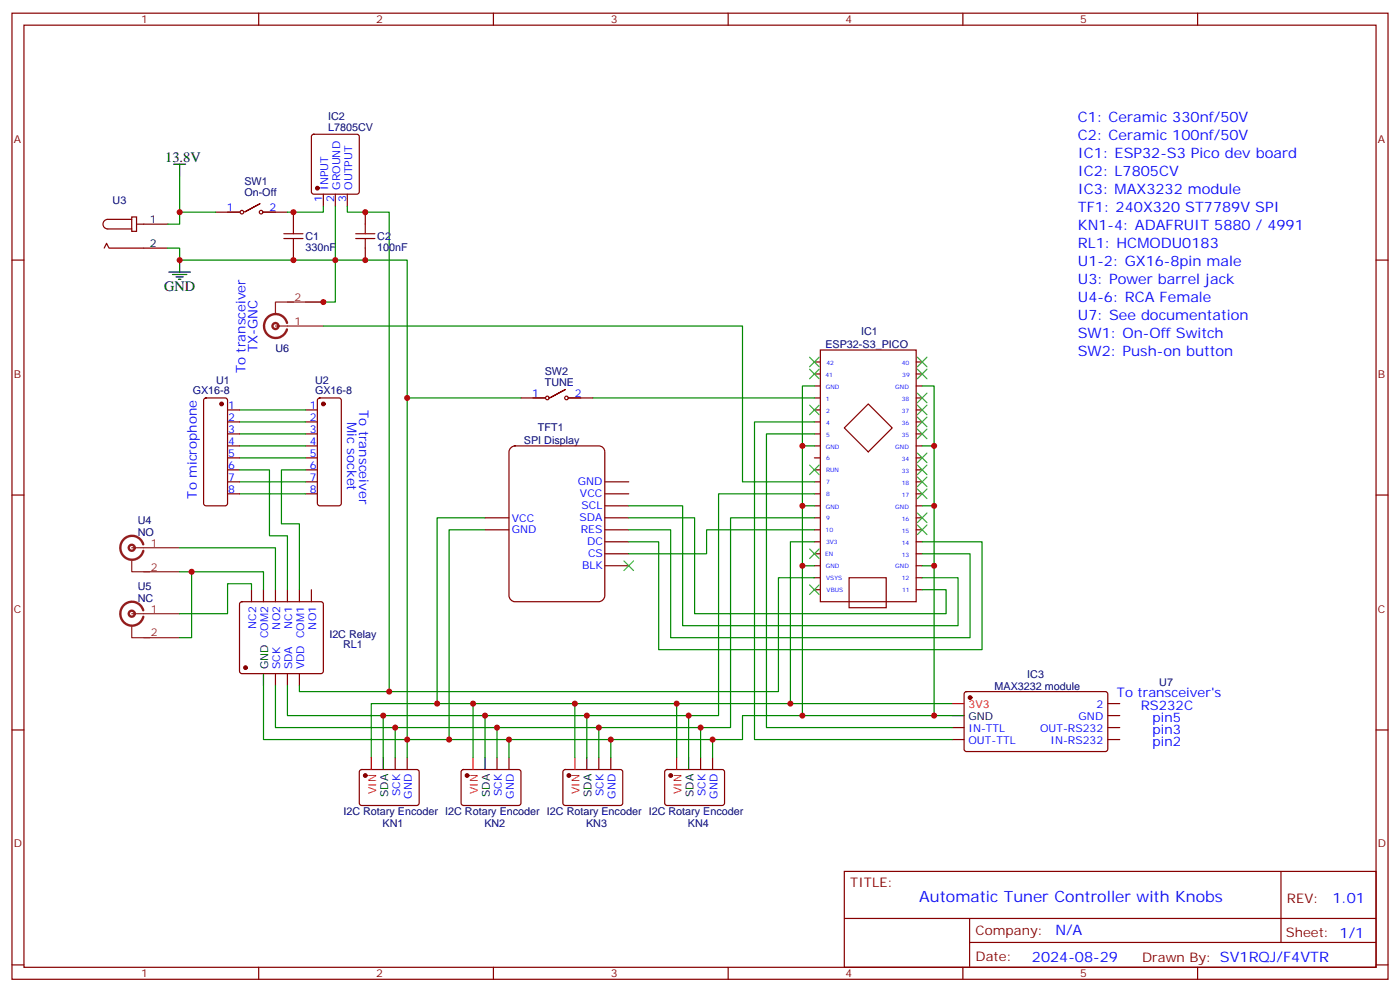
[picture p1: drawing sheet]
<svg xmlns="http://www.w3.org/2000/svg" width="412mm" height="292mm" viewBox="0 0 412 292" stroke-linecap="round" stroke-linejoin="round" font-family="sans-serif">
<g fill="none" stroke="#870000" stroke-width=".35">
<path d="M3.5 3.9h405.4v284.3h-405.4zM7.1 7.4h398.2v277.3h-398.2zM76.2 3.9v3.5M145.3 3.9v3.5M214.5 3.9v3.5M283.6 3.9v3.5M352.8 3.9v3.5M92 39.7l.4-.2h12.7l.5 .2 .2 .5v16.2l-.2 .5-.5 .2h-12.7l-.5-.2-.2-.5v-16.2zM76.6 60l-4.6 2.4 4.6-2.4M95.2 57.1v3.6M98.8 57.1v3.6M102.3 57.1v3.6"/>
<path d="M3.5 76.6h3.6M30.7 73l.7-1.4 .7 1.4h17.3M38.8 63.9h1.4v4.2h-1.4zM38.8 64.6h-7.1a1.41 1.41 0 0 0-1.4 1.4 1.41 1.41 0 0 0 1.4 1.4h7.1M40.2 66h9.2M63.5 62.4h7.1M77.6 62.4h7.1M86.4 62.4v3.6M86.4 73v3.6M107.6 62.4v3.6M107.6 73v3.6M405.3 76.6h3.6"/>
<path d="M60.2 117.3l.5-.2h5.6l.5 .2 .2 .5v30.4l-.2 .5-.5 .2h-5.6l-.5-.3-.2-.4v-30.4zM93.7 117.3l.5-.2h5.6l.5 .2 .2 .5v30.4l-.2 .5-.5 .2h-5.6l-.5-.3-.2-.4v-30.4zM153.5 117.1h7M166.5 114.7l-4.6 2.4 4.6-2.4M167.6 117.1h7M239.9 117.1h1.8M239.9 113.6h1.8M239.9 110.1h1.8M239.9 106.5h1.8M241.7 103h28.2v74.1h-28.2zM269.9 117.1h1.7M269.9 113.6h1.7"/>
<path d="M269.9 110.1h1.7M269.9 106.5h1.7M67 120.6h3.6M67 124.2h3.6M67 127.7h3.6M67 131.2h3.6M67 134.8h3.6M67 138.3h3.6M90 120.6h3.5M90 124.2h3.5M90 127.7h3.5M90 131.2h3.5"/>
<path d="M90 134.8h3.5M90 138.3h3.5M150.5 131.8l1.2-.6h24.7a1.76 1.76 0 0 1 1.8 1.8v42.3a1.89 1.89 0 0 1-1.8 1.8h-24.7a1.89 1.89 0 0 1-1.8-1.8v-42.3zM239.9 120.6h1.8M239.9 124.2h1.8M239.9 127.7h1.8M239.9 131.2h1.8M239.9 134.8h1.8M239.9 138.3h1.8M248.7 125.9l7.1-7 7 7-7 7.1zM269.9 120.6h1.7M269.9 124.2h1.7"/>
<path d="M269.9 127.7h1.7M269.9 131.2h1.7M269.9 134.8h1.7M269.9 138.3h1.7M3.5 145.7h3.6M67 141.8h3.6M67 145.3h3.6M90 141.8h3.5M90 145.3h3.5M142.9 152.4h7M142.9 155.9h7M178.2 141.8h7"/>
<path d="M178.2 145.3h7M178.2 152.4h7M178.2 155.9h7M178.2 159.5h7M178.2 148.9h7M239.9 141.8h1.8M239.9 145.3h1.8M239.9 152.4h1.8M239.9 155.9h1.8M239.9 159.5h1.8M239.9 148.9h1.8M269.9 141.8h1.7"/>
<path d="M269.9 145.3h1.7M269.9 152.4h1.7M269.9 155.9h1.7M269.9 159.5h1.7M269.9 148.9h1.7M405.3 145.7h3.6M70.8 177.3l.5-.2h23.2l.5 .2 .2 .5v19.8l-.2 .5-.5 .2h-23.2l-.5-.3-.2-.4v-19.8zM74.1 173.6v3.5M77.6 173.6v3.5M81.1 173.6v3.5M84.7 173.6v3.5M88.2 173.6v3.5"/>
<path d="M91.7 173.6v3.5M178.2 166.5h7M178.2 163h7M239.9 166.5h1.8M239.9 163h1.8M239.9 173.6h1.8M239.9 170h1.8M250.1 170h11v8.9h-11zM269.9 166.5h1.7M269.9 163h1.7M269.9 173.6h1.7M269.9 170h1.7"/>
<path d="M81.1 198.3v3.5M84.7 198.3v3.5M88.2 198.3v3.5M3.5 214.8h3.6M280.5 217.7h3.5M280.5 214.1h3.5M284.2 203.8l.5-.2h41.2l.4 .7v16.5l-.7 .4-41.2-.1-.4-.6v-16.2zM326.3 217.7h3.5M326.3 214.1h3.5M326.3 210.6h3.5M326.3 207.1h3.5M405.3 214.8h3.6"/>
<path d="M106.1 226.7l.4-.2h16.5l.5 .7-.1 9.4-.6 .5-16.5-.1-.5-.6v-9.2zM116.4 223v3.5M119.9 223v3.5M136.1 226.7l.4-.2h16.5l.5 .7-.1 9.4-.6 .5-16.5-.1-.5-.6v-9.2zM146.4 223v3.5M149.9 223v3.5M166 226.7l.5-.2h16.5l.4 .7v9.4l-.7 .5-16.5-.1-.4-.6v-9.2zM176.4 223v3.5M179.9 223v3.5M196 226.7l.5-.2h16.5l.4 .7v9.4l-.7 .5-16.5-.1-.4-.6v-9.2zM206.4 223v3.5M209.9 223v3.5"/>
<path d="M248.7 256.5h156.6v28.2h-156.6zM377.3 256.5v20.9M248.7 270.3h156.5M285.6 277.4h119.6M285.6 270.3v14.1M3.5 284h3.6M76.2 284.7v3.5M145.3 284.7v3.5M214.5 284.7v3.5M283.6 284.7v3.5M352.8 284.7v3.5M405.3 284h3.6"/>
<circle cx="71.3" cy="62.4" r=".53"/>
<circle cx="76.9" cy="62.4" r=".53"/>
<circle cx="161.2" cy="117.1" r=".53"/>
<circle cx="166.9" cy="117.1" r=".53"/>
</g>
<g fill="none" stroke="#000" stroke-width=".35">
<path d="M51.2 48.3h3.5M52.9 48.3v3.6M52.9 76.6v3.5M49.7 80.1h6.4M50.8 80.8h4.2M51.9 81.5h2.1M52.6 82.2h.7M77.6 198.3v3.5M280.5 210.6h3.5M112.9 223v3.5M142.9 223v3.5M172.9 223v3.5"/>
<path d="M202.8 223v3.5"/>
</g>
<g fill="none" stroke="#008700" stroke-width=".35">
<path d="M52.9 51.9v10.5h10.6M49.4 73h3.5v3.6h67v146.4M52.9 62.4v3.6h-3.5M95.2 60.7v1.7h-10.5M98.8 60.7v28.2h-8.8M102.3 60.7v1.7h12.4v141.2h-26.5v-1.8M95.2 96h123.5v45.8h21.2M119.9 117.1h33.6M174.6 117.1h65.3M239.9 113.6h-3.5v97M271.6 113.6h3.6v97M70.6 138.3h8.8v19.4h5.3v15.9"/>
<path d="M70.6 120.6h19.4M70.6 124.2h19.4M70.6 127.7h19.4M70.6 131.2h19.4M70.6 134.8h19.4M90 138.3h-7.1v15.9h5.3v19.4M236.4 131.2h3.5M239.9 124.2h-17.7v93.5h58.3M239.9 127.7h-14.1v86.4h54.7M271.6 131.2h3.6M70.6 141.8h19.4M70.6 145.3h19.4"/>
<path d="M142.9 155.9h-10.6v61.8M142.9 152.4h-14.1v54.7M185.2 152.4h19.4v28.2h74.1v-7h-7.1M185.2 148.9h15.9v35.2h81.1v-14.1h-10.6M185.2 155.9h12.4v31.8h88.2v-24.7h-14.2M185.2 159.5h8.8v31.7h95.3v-31.7h-17.7M236.4 148.9h3.5M239.9 159.5h-7.1v47.6M239.9 155.9h-31.8v7.1h-22.9M239.9 145.3h-28.2v65.3h-8.9M239.9 152.4h-24.7v61.7h-8.8M271.6 148.9h3.6"/>
<path d="M52.9 161.2h28.2v12.4M52.9 168.3h24.7v5.3M56.4 168.3v19.4h-3.5M74.1 173.6v-1.8h-7.1v8.8h-14.1M236.4 166.5h3.5M239.9 170h-10.6v33.6h-114.6M271.6 166.5h3.6M77.6 201.8v15.9h54.7M81.1 201.8v12.3h125.3v8.9M84.7 201.8v8.8h118.1v12.4M112.9 210.6v12.4M116.4 214.1v8.9"/>
<path d="M139.3 207.1v15.9M142.9 210.6v12.4M146.4 214.1v8.9M149.9 217.7v5.3M169.3 207.1v15.9M172.9 210.6v12.4M176.4 214.1v8.9M179.9 217.7v5.3M199.3 207.1v15.9M209.9 217.7v5.3M280.5 207.1h-171.1v15.9M280.5 210.6h-61.8v7.1h-86.4"/>
</g>
<g fill="#870000" stroke="#870000" stroke-width=".35">
<circle cx="93.5" cy="55.4" r=".53"/>
<circle cx="95.2" cy="118.9" r=".53"/>
<circle cx="65.3" cy="118.9" r=".53"/>
<circle cx="285.7" cy="205.3" r=".53"/>
<circle cx="167.6" cy="228.2" r=".53"/>
<circle cx="197.6" cy="228.2" r=".53"/>
<circle cx="72.3" cy="196.5" r=".53"/>
<circle cx="107.6" cy="228.2" r=".53"/>
<circle cx="137.6" cy="228.2" r=".53"/>
</g>
<path d="M280.5 207.1h3.5M109.4 223v3.5M139.3 223v3.5M169.3 223v3.5M199.3 223v3.5" fill="none" stroke="#f00" stroke-width=".35"/>
<path d="M83.6 68.8h5.7M83.6 70.2h5.7M86.4 66v2.8M86.4 70.2v2.8M104.8 68.8h5.6M104.8 70.2h5.6M107.6 66v2.8M107.6 70.2v2.8" fill="none" stroke="#a10000" stroke-width=".35"/>
<g fill="none" stroke="#8c2424" stroke-width=".71">
<path d="M84.6 95a3.4 3.4 0 0 0-5.3-1.9 3.4 3.4 0 0 0-.1 5.6 3.4 3.4 0 0 0 5.3-1.7M42.2 160.2a3.4 3.4 0 0 0-5.3-1.8 3.4 3.4 0 0 0 0 5.7 3.4 3.4 0 0 0 5.3-2M42.2 179.6a3.4 3.4 0 0 0-5.3-1.8 3.4 3.4 0 0 0 0 5.7 3.4 3.4 0 0 0 5.3-2"/>
<circle cx="81.1" cy="96" r=".88"/>
<circle cx="38.8" cy="161.2" r=".88"/>
<circle cx="38.8" cy="180.6" r=".88"/>
</g>
<path d="M81.1 96h14.1M84.7 88.9h10.5M86.4 88.9h-5.3v3.5M38.8 164.7v3.6h5.3M38.8 161.2h14.1M42.3 168.3h10.6M38.8 184.1v3.6h5.3M38.8 180.6h14.1M42.3 187.7h10.6" fill="none" stroke="#8c2424" stroke-width=".35"/>
<g fill="none" stroke="#3c3" stroke-width=".35">
<path d="M238.5 119.2l2.8 2.9M238.5 105.1l2.8 2.8M238.5 108.7l2.8 2.8M241.3 119.2l-2.8 2.9M241.3 105.1l-2.8 2.8M241.3 108.7l-2.8 2.8M270.2 119.2l2.8 2.9M270.2 115.7l2.8 2.8M270.2 108.7l2.8 2.8M270.2 105.1l2.8 2.8M273 119.2l-2.8 2.9M273 115.7l-2.8 2.8"/>
<path d="M273 108.7l-2.8 2.8M273 105.1l-2.8 2.8M238.5 136.9l2.8 2.8M241.3 136.9l-2.8 2.8M270.2 122.8l2.8 2.8M270.2 126.3l2.8 2.8M270.2 133.3l2.8 2.9M270.2 136.9l2.8 2.8M273 122.8l-2.8 2.8M273 126.3l-2.8 2.8M273 133.3l-2.8 2.9M273 136.9l-2.8 2.8"/>
<path d="M270.2 140.4l2.8 2.8M270.2 143.9l2.8 2.9M270.2 151l2.8 2.8M270.2 154.5l2.8 2.8M273 140.4l-2.8 2.8M273 143.9l-2.8 2.9M273 151l-2.8 2.8M273 154.5l-2.8 2.8M183.8 165.1l2.8 2.8M186.6 165.1l-2.8 2.8M238.5 172.2l2.8 2.8M238.5 161.6l2.8 2.8"/>
<path d="M241.3 172.2l-2.8 2.8M241.3 161.6l-2.8 2.8"/>
</g>
<g fill="#c00">
<circle cx="132.3" cy="217.7" r=".88"/>
<circle cx="52.9" cy="62.4" r=".88"/>
<circle cx="199.3" cy="207.1" r=".88"/>
<circle cx="169.3" cy="207.1" r=".88"/>
<circle cx="176.4" cy="214.1" r=".88"/>
<circle cx="172.9" cy="210.6" r=".88"/>
<circle cx="139.3" cy="207.1" r=".88"/>
<circle cx="146.4" cy="214.1" r=".88"/>
<circle cx="142.9" cy="210.6" r=".88"/>
<circle cx="119.9" cy="217.7" r=".88"/>
<circle cx="116.4" cy="214.1" r=".88"/>
<circle cx="112.9" cy="210.6" r=".88"/>
<circle cx="128.8" cy="207.1" r=".88"/>
<circle cx="86.4" cy="62.4" r=".88"/>
<circle cx="56.4" cy="168.3" r=".88"/>
<circle cx="95.3" cy="88.9" r=".88"/>
<circle cx="275.2" cy="210.6" r=".88"/>
<circle cx="107.6" cy="62.4" r=".88"/>
<circle cx="98.8" cy="76.6" r=".88"/>
<circle cx="86.4" cy="76.6" r=".88"/>
<circle cx="52.9" cy="76.6" r=".88"/>
<circle cx="107.6" cy="76.6" r=".88"/>
<circle cx="114.7" cy="203.6" r=".88"/>
<circle cx="202.8" cy="210.6" r=".88"/>
<circle cx="206.4" cy="214.1" r=".88"/>
<circle cx="236.4" cy="210.6" r=".88"/>
<circle cx="149.9" cy="217.7" r=".88"/>
<circle cx="209.9" cy="217.7" r=".88"/>
<circle cx="179.9" cy="217.7" r=".88"/>
<circle cx="232.8" cy="207.1" r=".88"/>
<circle cx="236.4" cy="166.5" r=".88"/>
<circle cx="236.4" cy="131.2" r=".88"/>
<circle cx="236.4" cy="148.9" r=".88"/>
<circle cx="119.9" cy="117.1" r=".88"/>
<circle cx="275.2" cy="131.2" r=".88"/>
<circle cx="275.2" cy="148.9" r=".88"/>
<circle cx="275.2" cy="166.5" r=".88"/>
</g>
<text font-size="4.6" fill="#00f" x="270.8" y="265.5">Automatic Tuner Controller with Knobs</text>
<g font-size="4.2" fill="#00f">
<text x="317.5" y="36">C1: Ceramic 330nf/50V</text>
<text x="317.5" y="41.3">C2: Ceramic 100nf/50V</text>
<text x="317.5" y="46.6">IC1: ESP32-S3 Pico dev board</text>
<text x="317.5" y="51.9">IC2: L7805CV</text>
<text x="317.5" y="57.1">IC3: MAX3232 module</text>
<text x="317.5" y="62.4">TF1: 240X320 ST7789V SPI</text>
<text x="317.5" y="67.7">KN1-4: ADAFRUIT 5880 / 4991</text>
<text x="317.5" y="73">RL1: HCMODU0183</text>
<text x="317.5" y="78.3">U1-2: GX16-8pin male</text>
<text x="317.5" y="83.6">U3: Power barrel jack</text>
<text x="317.5" y="88.9">U4-6: RCA Female</text>
<text x="317.5" y="94.2">U7: See documentation</text>
<text x="317.5" y="99.5">SW1: On-Off Switch</text>
<text x="317.5" y="104.8">SW2: Push-on button</text>
<text x="392.5" y="265.7">1.01</text>
<text x="310.9" y="275.3">N/A</text>
<text x="304" y="283.1">2024-08-29</text>
</g>
<g font-size="4.2">
<text x="48.7" y="47.6">13.8V</text>
<text x="48.3" y="85.7">GND</text>
</g>
<g font-size="3.9" fill="#00f">
<text x="75.8" y="103.7" transform="rotate(-90 75.8 103.7)">TX-GNC</text>
<text x="72.3" y="109.9" transform="rotate(-90 72.3 109.9)">To transceiver</text>
<text x="102.3" y="124.2" transform="rotate(90 102.3 124.2)">Mic socket</text>
<text x="105.8" y="120.6" transform="rotate(90 105.8 120.6)">To transceiver</text>
<text x="58" y="146.7" transform="rotate(-90 58 146.7)">To microphone</text>
<text x="329" y="205.1">To transceiver's</text>
<text x="336" y="208.8">RS232C</text>
<text x="339.5" y="212.4">pin5</text>
<text x="339.5" y="215.9">pin3</text>
<text x="339.5" y="219.4">pin2</text>
</g>
<g font-size="3.9" fill="#800">
<text x="250.5" y="261.1">TITLE:</text>
<text x="379.1" y="265.7">REV:</text>
<text x="287.4" y="275.3">Company:</text>
<text x="378.7" y="275.9">Sheet: 1/1</text>
<text x="287.4" y="282.9">Date:</text>
<text x="336.4" y="283">Drawn By: SV1RQJ/F4VTR</text>
</g>
<g font-size="3.2" fill="#800">
<text x="41.6" y="6.9">1</text>
<text x="110.8" y="6.9">2</text>
<text x="179.9" y="6.9">3</text>
<text x="249.1" y="6.9">4</text>
<text x="318.2" y="6.9">5</text>
<text x="4.1" y="42">A</text>
<text x="405.9" y="42">A</text>
<text x="4.1" y="111.1">B</text>
<text x="405.9" y="111.1">B</text>
<text x="4.1" y="180.3">C</text>
<text x="405.9" y="180.3">C</text>
<text x="4.1" y="249.4">D</text>
<text x="405.9" y="249.4">D</text>
<text x="41.6" y="287.7">1</text>
<text x="110.8" y="287.7">2</text>
<text x="179.9" y="287.7">3</text>
<text x="249.1" y="287.7">4</text>
<text x="318.2" y="287.7">5</text>
</g>
<g font-size="3.2" fill="#000080">
<text x="96.7" y="35.2">IC2</text>
<text x="96.7" y="38.5">L7805CV</text>
<text x="72" y="57.7">On-Off</text>
<text x="72" y="54.5">SW1</text>
<text x="33.2" y="60.1">U3</text>
<text x="90" y="70.7">C1</text>
<text x="111.1" y="70.7">C2</text>
<text x="90" y="73.8">330nF</text>
<text x="111.1" y="73.8">100nF</text>
<text x="253.7" y="98.7">IC1</text>
<text x="81.1" y="103.7">U6</text>
<text x="243.1" y="102.4">ESP32-S3_PICO</text>
<text x="63.7" y="112.9">U1</text>
<text x="92.8" y="112.9">U2</text>
<text x="160.5" y="113.6">TUNE</text>
<text x="160.5" y="110.4">SW2</text>
<text x="56.8" y="116.1">GX16-8</text>
<text x="92.8" y="116.1">GX16-8</text>
<text x="154.3" y="130.6">SPI Display</text>
<text x="158.5" y="127">TFT1</text>
<text x="40.6" y="154.2">U4</text>
<text x="40.6" y="157.7">NO</text>
<text x="40.6" y="173.6">U5</text>
<text x="40.6" y="177.1">NC</text>
<text x="97" y="187.7">I2C Relay</text>
<text x="101" y="190.6">RL1</text>
<text x="293" y="203">MAX3232 module</text>
<text x="302.6" y="199.4">IC3</text>
<text x="341.5" y="201.8">U7</text>
<text x="101.1" y="240">I2C Rotary Encoder I2C Rotary Encoder I2C Rotary Encoder I2C Rotary Encoder</text>
<text x="112.7" y="243.5">KN1</text>
<text x="142.7" y="243.5">KN2</text>
<text x="172.7" y="243.5">KN3</text>
<text x="202.6" y="243.5">KN4</text>
</g>
<g font-size="3.2" fill="#00f">
<text x="94.9" y="59.3" transform="rotate(-90 94.9 59.3)">1</text>
<text x="96.7" y="55.8" transform="rotate(-90 96.7 55.8)">INPUT</text>
<text x="98.4" y="59.3" transform="rotate(-90 98.4 59.3)">2</text>
<text x="100.2" y="55.8" transform="rotate(-90 100.2 55.8)">GROUND</text>
<text x="102" y="59.3" transform="rotate(-90 102 59.3)">3</text>
<text x="103.7" y="55.8" transform="rotate(-90 103.7 55.8)">OUTPUT</text>
<text x="66.8" y="62.1">1</text>
<text x="79.4" y="62.1">2</text>
<text x="156.7" y="116.8">1</text>
<text x="169.3" y="116.8">2</text>
<text x="67.2" y="120.3">1</text>
<text x="67.2" y="123.8">2</text>
<text x="91.3" y="120.3">1</text>
<text x="91.3" y="123.8">2</text>
<text x="67.2" y="127.4">3</text>
<text x="67.2" y="130.9">4</text>
<text x="91.3" y="127.4">3</text>
<text x="91.3" y="130.9">4</text>
<text x="67.2" y="134.4">5</text>
<text x="67.2" y="137.9">6</text>
<text x="91.3" y="134.4">5</text>
<text x="91.3" y="137.9">6</text>
<text x="67.2" y="141.5">7</text>
<text x="91.3" y="141.5">7</text>
<text x="170.2" y="142.9">GND</text>
<text x="67.2" y="145">8</text>
<text x="91.3" y="145">8</text>
<text x="170.8" y="146.4">VCC</text>
<text x="171.3" y="149.9">SCL</text>
<text x="150.8" y="153.5">VCC</text>
<text x="170.7" y="153.4">SDA</text>
<text x="150.8" y="157">GND</text>
<text x="171.1" y="157">RES</text>
<text x="172.9" y="160.5">DC</text>
<text x="171.5" y="167.6">BLK</text>
<text x="173.2" y="164">CS</text>
<text x="75.5" y="185" transform="rotate(-90 75.5 185)">NC2</text>
<text x="82.5" y="185.3" transform="rotate(-90 82.5 185.3)">NO2</text>
<text x="86.1" y="185" transform="rotate(-90 86.1 185)">NC1</text>
<text x="93.1" y="185.3" transform="rotate(-90 93.1 185.3)">NO1</text>
<text x="82.5" y="197" transform="rotate(-90 82.5 197)">SCK</text>
<text x="86.1" y="197" transform="rotate(-90 86.1 197)">SDA</text>
<text x="89.6" y="197" transform="rotate(-90 89.6 197)">VDD COM1</text>
<text x="323" y="208.5">2</text>
<text x="285.3" y="215.5">IN-TTL</text>
<text x="306.4" y="215.5">OUT-RS232</text>
<text x="317.7" y="212">GND</text>
<text x="285.3" y="219.1">OUT-TTL</text>
<text x="309.4" y="219.1">IN-RS232</text>
<text x="117.8" y="234.4" transform="rotate(-90 117.8 234.4)">SCK</text>
<text x="121.4" y="235.1" transform="rotate(-90 121.4 235.1)">GND</text>
<text x="147.8" y="234.4" transform="rotate(-90 147.8 234.4)">SCK</text>
<text x="151.3" y="235.1" transform="rotate(-90 151.3 235.1)">GND</text>
<text x="177.8" y="234.4" transform="rotate(-90 177.8 234.4)">SCK</text>
<text x="181.3" y="235.1" transform="rotate(-90 181.3 235.1)">GND</text>
<text x="207.8" y="234.4" transform="rotate(-90 207.8 234.4)">SCK</text>
<text x="211.3" y="235.1" transform="rotate(-90 211.3 235.1)">GND</text>
</g>
<g font-size="3.2">
<text x="44.1" y="65.6">1</text>
<text x="44.1" y="72.7">2</text>
<text x="79" y="197" transform="rotate(-90 79 197)">GND COM2</text>
<text x="285.3" y="212">GND</text>
<text x="114.3" y="234.6" transform="rotate(-90 114.3 234.6)">SDA</text>
<text x="144.3" y="234.6" transform="rotate(-90 144.3 234.6)">SDA</text>
<text x="174.3" y="234.6" transform="rotate(-90 174.3 234.6)">SDA</text>
<text x="204.3" y="234.6" transform="rotate(-90 204.3 234.6)">SDA</text>
</g>
<g font-size="3.2" fill="#8d2323">
<text x="86.8" y="88.5">2</text>
<text x="86.8" y="95.6">1</text>
<text x="44.4" y="160.9">1</text>
<text x="44.4" y="167.9">2</text>
<text x="44.4" y="180.3">1</text>
<text x="44.4" y="187.3">2</text>
</g>
<g font-size="3.2" fill="#f00">
<text x="285.3" y="208.5">3V3</text>
<text x="110.8" y="233.7" transform="rotate(-90 110.8 233.7)">VIN</text>
<text x="140.8" y="233.7" transform="rotate(-90 140.8 233.7)">VIN</text>
<text x="170.7" y="233.7" transform="rotate(-90 170.7 233.7)">VIN</text>
<text x="200.7" y="233.7" transform="rotate(-90 200.7 233.7)">VIN</text>
</g>
<g font-size="1.8" fill="#00f">
<text x="243.4" y="107.3">42</text>
<text x="265.7" y="107.3">40</text>
<text x="243.1" y="110.9">41</text>
<text x="265.8" y="110.8">39</text>
<text x="243.3" y="114.4">GND</text>
<text x="243.3" y="117.9">1</text>
<text x="263.7" y="114.4">GND</text>
<text x="265.7" y="117.9">38</text>
<text x="243.4" y="121.4">2</text>
<text x="243.4" y="124.9">4</text>
<text x="265.7" y="125">36</text>
<text x="265.7" y="121.5">37</text>
<text x="243.4" y="128.5">5</text>
<text x="265.7" y="128.5">35</text>
<text x="243.3" y="132">GND</text>
<text x="243.4" y="135.5">6</text>
<text x="263.7" y="132">GND</text>
<text x="265.7" y="135.6">34</text>
<text x="243.3" y="139.1">RUN</text>
<text x="243.4" y="142.6">7</text>
<text x="265.7" y="142.6">18</text>
<text x="265.7" y="139.1">33</text>
<text x="243.3" y="149.7">GND</text>
<text x="243.4" y="146.1">8</text>
<text x="263.7" y="149.7">GND</text>
<text x="265.7" y="146.1">17</text>
<text x="243.4" y="153.2">9</text>
<text x="265.7" y="153.2">16</text>
<text x="243.2" y="156.7">10</text>
<text x="243.3" y="160.2">3V3</text>
<text x="265.7" y="160.3">14</text>
<text x="265.7" y="156.7">15</text>
<text x="243.1" y="163.8">EN</text>
<text x="243.3" y="167.3">GND</text>
<text x="263.7" y="167.3">GND</text>
<text x="265.7" y="163.8">13</text>
<text x="243.4" y="170.8">VSYS</text>
<text x="265.7" y="170.8">12</text>
<text x="243.5" y="174.3">VBUS</text>
<text x="265.7" y="174.4">11</text>
</g>
</svg>
